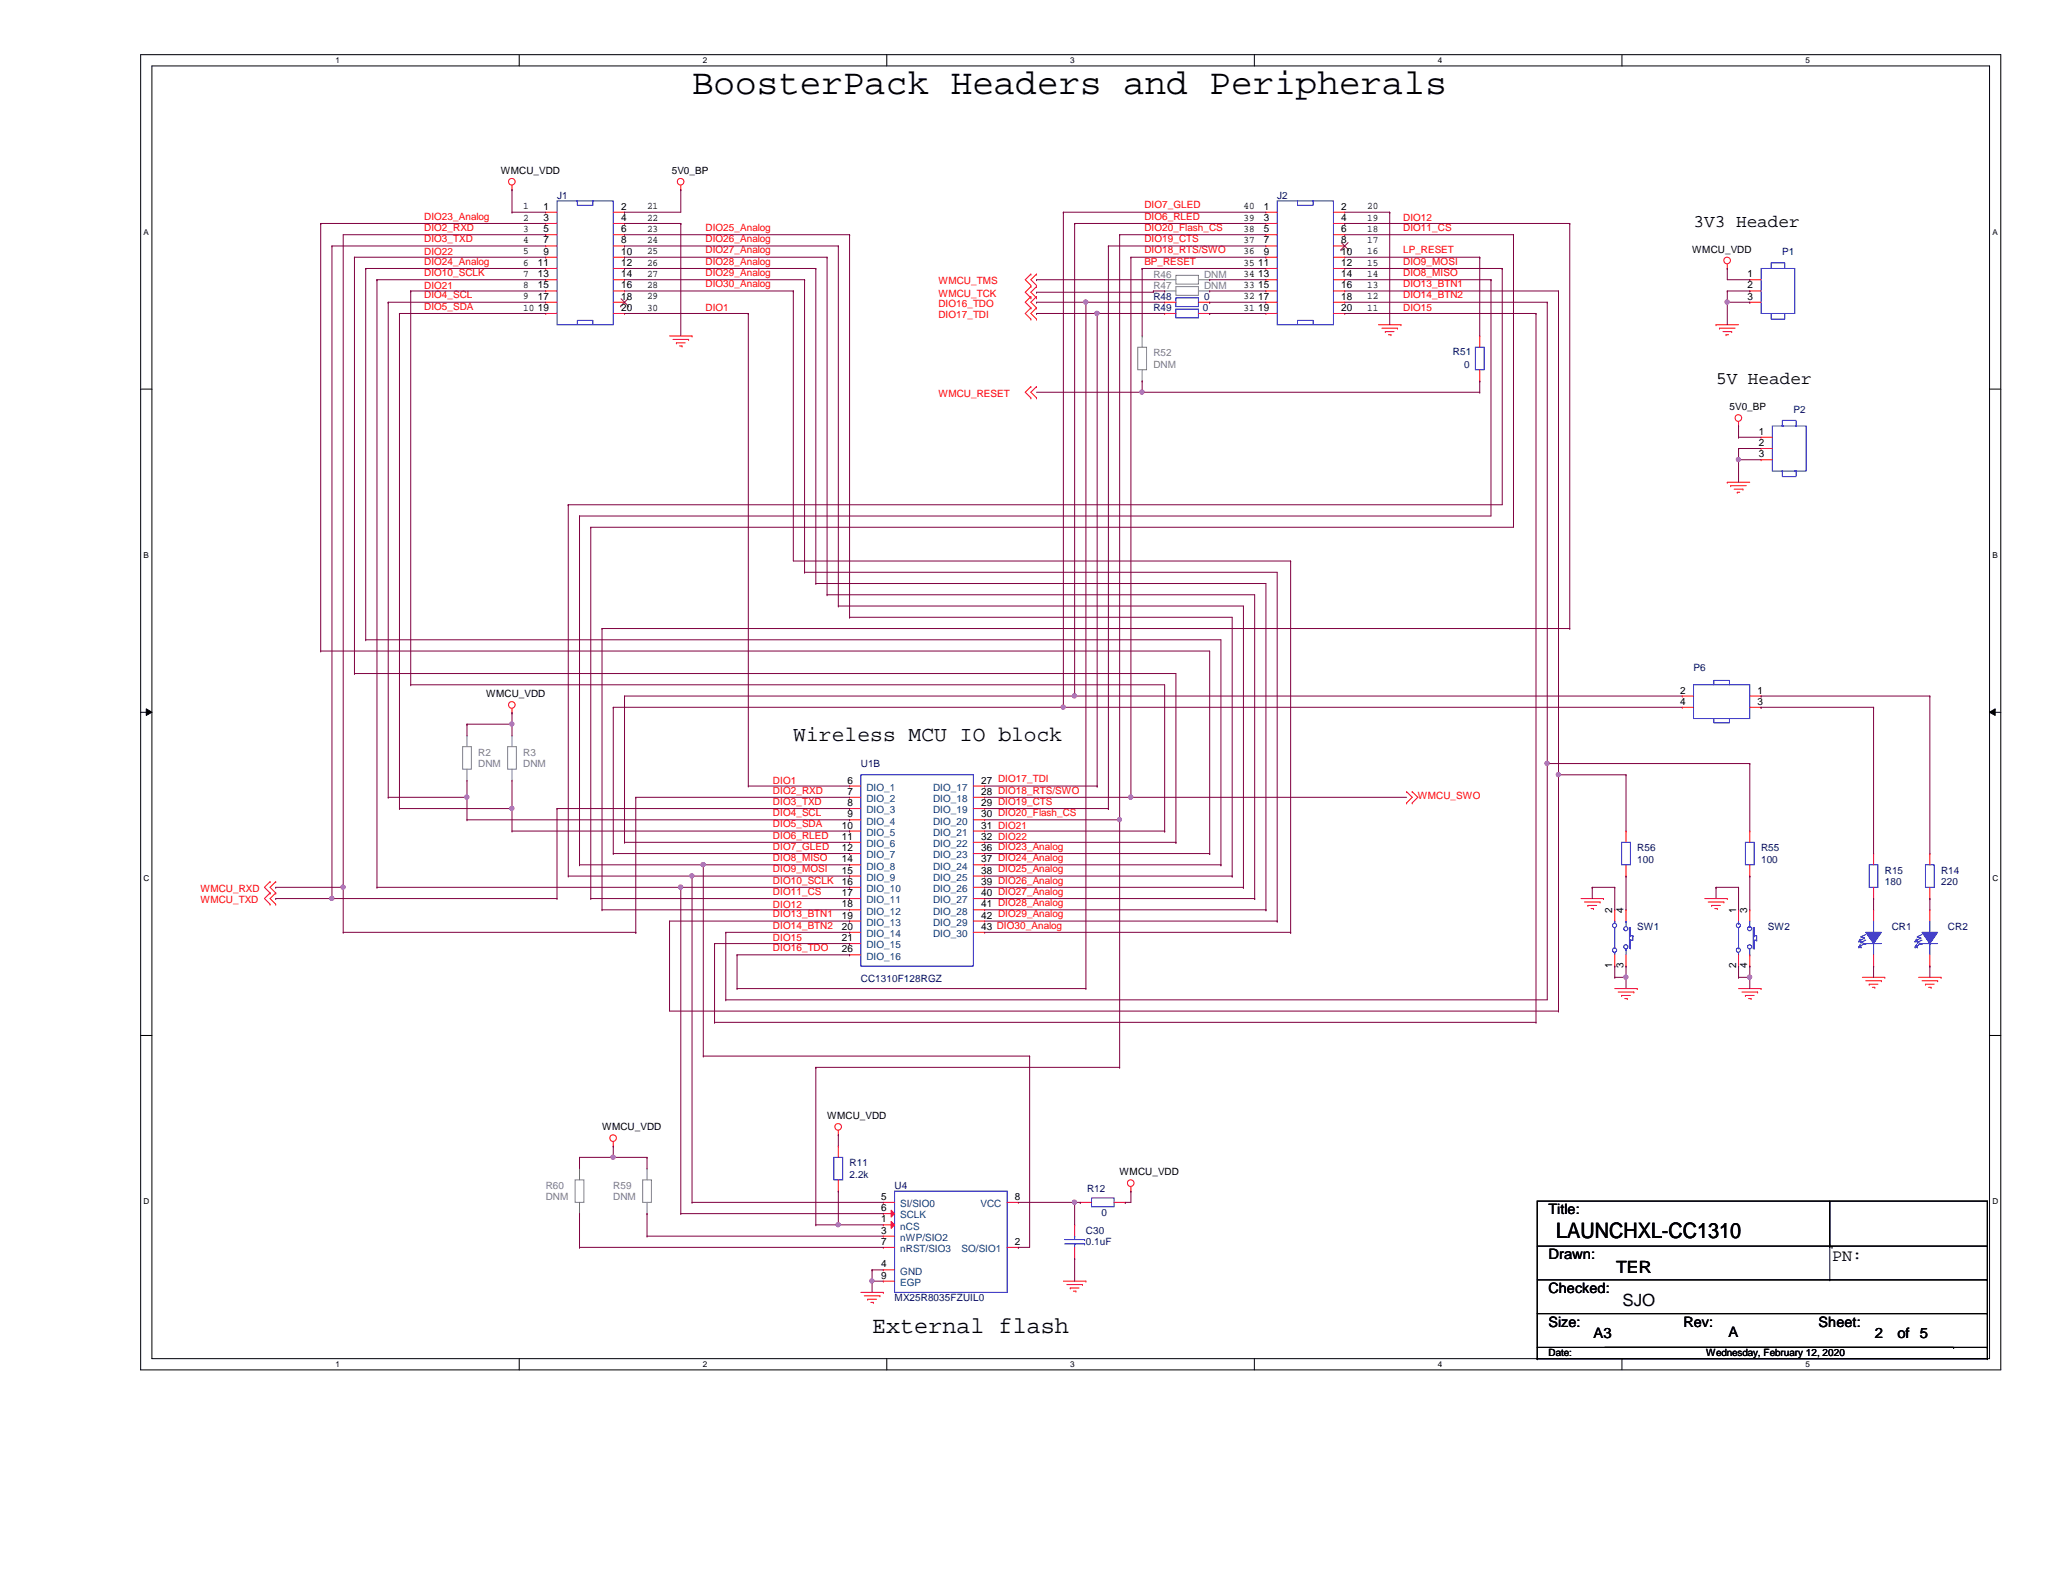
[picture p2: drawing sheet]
<svg xmlns="http://www.w3.org/2000/svg" width="279mm" height="216mm" viewBox="0 0 279 216" stroke-linecap="round" stroke-linejoin="round" font-family="sans-serif">
<path d="M19.1 7.4h251.9v178.1h-251.9zM20.6 8.9h248.9v175.1h-248.9z" fill="none" stroke="#000" stroke-width=".14"/>
<g fill="#fff">
<path d="M45.4 7.6h.6v1.2h-.6z"/>
<path d="M45.4 184.2h.6v1.2h-.6z"/>
</g>
<path d="M70.3 7.4v1.5M70.3 184v1.5" fill="none" stroke="#000" stroke-width=".14"/>
<g fill="#fff">
<path d="M95.2 7.6h.6v1.2h-.6z"/>
<path d="M95.2 184.2h.6v1.2h-.6z"/>
</g>
<path d="M120.1 7.4v1.5M120.1 184v1.5" fill="none" stroke="#000" stroke-width=".14"/>
<g fill="#fff">
<path d="M144.9 7.6h.6v1.2h-.6z"/>
<path d="M144.9 184.2h.6v1.2h-.6z"/>
</g>
<path d="M169.9 7.4v1.5M169.9 184v1.5" fill="none" stroke="#000" stroke-width=".14"/>
<g fill="#fff">
<path d="M194.7 7.6h.6v1.2h-.6z"/>
<path d="M194.7 184.2h.6v1.2h-.6z"/>
</g>
<path d="M219.7 7.4v1.5M219.7 184v1.5" fill="none" stroke="#000" stroke-width=".14"/>
<g fill="#fff">
<path d="M244.5 7.6h.6v1.2h-.6z"/>
<path d="M244.5 184.2h.6v1.2h-.6z"/>
<path d="M19.4 30.8h.8v1.2h-.8z"/>
<path d="M269.8 30.8h.8v1.2h-.8z"/>
<path d="M19.4 74.6h.8v1.2h-.8z"/>
<path d="M269.8 74.6h.8v1.2h-.8z"/>
</g>
<path d="M19.1 52.7h1.5M269.5 52.7h1.5" fill="none" stroke="#000" stroke-width=".14"/>
<g fill="#fff">
<path d="M19.4 118.4h.8v1.1h-.8z"/>
<path d="M269.8 118.4h.8v1.1h-.8z"/>
</g>
<path d="M19.1 96.5h1.5M19.8 96l.8 .5-.8 .4zM269.5 96.5l.7-.5v.9zM269.5 96.5h1.5" fill="none" stroke="#000" stroke-width=".14"/>
<path d="M19.8 96l.8 .5-.8 .4zM269.5 96.5l.7-.5v.9z" fill="#000"/>
<g fill="#fff">
<path d="M19.4 162.1h.8v1.2h-.8z"/>
<path d="M269.8 162.1h.8v1.2h-.8z"/>
</g>
<g fill="none" stroke="#000" stroke-width=".14">
<path d="M19.1 140.2h1.5M269.5 140.2h1.5M208.2 162.7h61v19.8h-61zM208.2 168.8h61M208.2 173.4h61M208.2 177.9h61M247.8 173.4h.1M247.8 168.8h.1M247.8 162.7v10.7M248.1 169h.1M248.1 168.8v.2M269.2 168.8h.1"/>
<path d="M269.2 173.4h.1M269.2 177.9h.1M208.2 184h.1M208.2 182.5v1.5M208.2 184h61M217.3 182.5h47.3M264.6 182.5h.1M269.2 184h.1M269.2 182.5h.1M269.2 182.5v1.5"/>
</g>
<g fill="none" stroke="#f00" stroke-width=".14">
<path d="M69.3 25.7h.1M69.3 25.1v.6M73.9 28.7h.1M73.9 30.3h.1M73.9 31.8h.1M73.9 33.3h.1M73.9 34.8h.1M73.9 36.4h.1M73.9 37.9h.1M73.9 39.4h.1M73.9 28.7h1.5M73.9 30.3h1.5"/>
<path d="M73.9 31.8h1.5M73.9 33.3h1.5M73.9 34.8h1.5M73.9 36.4h1.5M73.9 37.9h1.5M73.9 39.4h1.5M83.1 28.7h1.5M83.1 30.3h1.5M83.1 31.8h1.5M83.1 33.3h1.5M83.1 34.8h1.5M83.1 36.4h1.5"/>
<path d="M83.1 37.9h1.5M83.1 39.4h1.5M84.6 28.7h.1M84.6 30.3h.1M84.6 31.8h.1M84.6 33.3h.1M84.6 34.8h.1M84.6 36.4h.1M84.6 37.9h.1M84.6 39.4h.1M92.2 25.7h.1M92.2 25.1v.6"/>
<path d="M139.6 38.8h.1M139.6 37.1h.1M139.6 38.6h.1M139.6 38.8l-.7 .8 .7 .7M139.6 37.1l-.7 .8 .7 .7M140.4 38.8h.1M140.4 37.1h.1M140.4 38.6h.1M140.4 38.8l-.8 .8 .8 .7M140.4 37.1l-.8 .8 .8 .7M233.9 36.4h.1M233.9 35.8v.6"/>
<path d="M237 37.9h.1M237 39.4h.1M237 37.9h1.5M237 39.4h1.5M73.9 40.9h.1M73.9 42.5h.1M73.9 40.9h1.5M73.9 42.5h1.5M83.1 40.9h1.5M83.1 42.5h1.5M84.6 40.9h.1M84.6 42.5h.1"/>
<path d="M90.7 45.5h3M91.1 46h2.2M91.6 46.4h.1M91.6 46.4h1.2M92 46.9h.4M92.4 46.9h.1M93.3 46h.1M93.7 45.5h.1M139.6 52.4h.1M139.6 53.9h.1M139.6 41.7h.1M139.6 43.2h.1"/>
<path d="M139.6 40.2h.1M139.6 40.3h.1M139.6 52.4l-.7 .7 .7 .8M139.6 41.7l-.7 .8 .7 .7M139.6 40.2l-.7 .7 .7 .8M140.4 52.4h.1M140.4 53.9h.1M140.4 41.7h.1M140.4 43.2h.1M140.4 40.2h.1M140.4 40.3h.1M140.4 52.4l-.8 .7 .8 .8"/>
<path d="M140.4 41.7l-.8 .8 .8 .7M140.4 40.2l-.8 .7 .8 .8M186.7 44h3M187.2 44.4h2.1M187.6 44.9h.1M187.6 44.9h1.2M188 45.3h.4M188.4 45.3h.1M189.3 44.4h.1M189.7 44h.1M232.4 44h.1M232.4 44h3.1"/>
<path d="M232.9 44.4h.1M232.9 44.4h2.1M233.3 44.9h1.2M233.8 45.3h.1M233.8 45.3h.3M234.5 44.9h.1M235.5 57.7h.1M235.5 57.1v.6M237 40.9h.1M237 40.9h1.5M233.9 65.3h.1M233.9 65.3h3.1"/>
<path d="M234.4 65.8h.1M234.4 65.8h2.1M234.9 66.3h1.2M235.3 66.7h.1M235.3 66.7h.3M236.1 66.3h.1M69.3 96.6h.1M69.3 96v.6M36.6 119.4h.1M36.6 119.4l-.8 .8 .8 .7M37.3 119.4h.1M37.3 119.4l-.7 .8 .7 .7"/>
<path d="M190.5 108.8h.1M190.5 107.2h.1M190.5 107.2l.8 .8-.8 .8M191.3 108.8h.1M191.3 107.2h.1M191.3 107.2l.7 .8-.7 .8M36.6 120.9h.1M36.6 122.5h.1M36.6 120.9l-.8 .8 .8 .8M37.3 120.9h.1M37.3 122.5h.1M37.3 120.9l-.7 .8 .7 .8"/>
<path d="M214.1 121.7h3.1M214.6 122.2h2.1M215.1 122.6h.1M215.1 122.6h1.1M215.5 123.1h.3M215.8 123.1h.1M216.7 122.2h.1M217.2 121.7h.1M218.7 133.9h3M219.2 134.4h2.1M219.6 134.8h.1M219.6 134.8h1.2"/>
<path d="M220 135.3h.4M220.4 135.3h.1M221.3 134.4h.1M221.7 133.9h.1M230.9 121.7h3M231.4 122.2h2.1M231.8 122.6h.1M231.8 122.6h1.2M232.2 123.1h.4M232.6 123.1h.1M233.5 122.2h.1M233.9 121.7h.1"/>
<path d="M235.5 133.9h3M235.9 134.4h2.1M236.4 134.8h.1M236.4 134.8h1.2M236.8 135.3h.4M237.2 135.3h.1M238 134.4h.1M238.5 133.9h.1M252.2 132.4h3.1M252.7 132.8h2.1M253.2 133.3h.1M253.2 133.3h1.1"/>
<path d="M253.6 133.7h.3M253.9 133.7h.1M254.8 132.8h.1M255.3 132.4h.1M259.8 132.4h3.1M260.3 132.8h2.1M260.8 133.3h.1M260.8 133.3h1.2M261.2 133.7h.3M261.5 133.7h.1M262.4 132.8h.1M262.9 132.4h.1"/>
<path d="M83.1 155.2h.1M83.1 154.6v.6M113.5 153.7h.1M113.5 153.1v.6M116.6 175h3M117.1 175.5h2.1M117.5 176h.1M117.5 176h1.2M117.9 176.4h.4M118.3 176.4h.1M119.2 175.5h.1M119.6 175h.1"/>
<path d="M144 173.5h3.1M144.5 174h2.1M144.9 174.5h.1M144.9 174.5h1.2M145.4 174.9h.3M145.7 174.9h.1M146.6 174h.1M147.1 173.5h.1M153.2 161.3h.1M153.2 160.7v.6"/>
<circle cx="69.3" cy="24.6" r=".45"/>
<circle cx="92.2" cy="24.6" r=".45"/>
<circle cx="233.9" cy="35.3" r=".45"/>
<circle cx="235.4" cy="56.6" r=".45"/>
<circle cx="69.3" cy="95.5" r=".45"/>
<circle cx="83" cy="154.2" r=".45"/>
<circle cx="113.5" cy="152.6" r=".45"/>
<circle cx="153.1" cy="160.2" r=".45"/>
</g>
<path d="M77.9 159.8h1.2v3.1h-1.2zM78.5 158.3h.1M78.5 158.3v1.5M87 159.8h1.2v3.1h-1.2zM87.6 158.3h.1M87.6 158.3v1.5M78.5 164.4h.1M78.5 162.9v1.5M87.6 164.4h.1M87.6 162.9v1.5" fill="none" stroke="#808080" stroke-width=".14"/>
<path d="M75.4 27.2h7.7v16.8h-7.7zM78.2 27.2v.6h2.1v-.6M238.5 36.4h4.6v6.1h-4.6zM240 36.4h-.1v-.8h1.8v.8M78.2 44v-.6h2.1v.6M239.9 42.5v.7h1.8v-.7h-.1M252.7 127.8h.1M252.7 127.8h2.1" fill="none" stroke="#00f" stroke-width=".14"/>
<path d="M84.1 41.4h.1M84.1 40.5l1 .9M85 40.5l-.9 .9M85.1 41.4h.1" fill="none" stroke="#804000" stroke-width=".14"/>
<path d="M252.7 126.3h2.1l-1.1 1.5z" fill-rule="evenodd" fill="#00f"/>
<g fill="none" stroke="#00f" stroke-width=".14">
<path d="M173 27.2h7.6v16.8h-7.6zM175.7 27.2v.6h2.1v-.6M159.3 40.3h3v1.2h-3zM175.7 44v-.6h2.1v.6M240 57.7h4.6v6.1h-4.6zM241.6 57.7h-.2v-.8h1.8v.8M241.4 63.8v.8h1.8v-.8h-.1M116.6 104.9h15.2v26h-15.2zM253.2 117.1h1.1v3.1h-1.1zM260.8 117.1h1.2v3.1h-1.2zM218.7 125.7h.1M218.7 129h.1"/>
<path d="M218.7 124.8h.1M218.7 124.8v.3M218.7 125.7v2.7M218.7 129v.3M220.2 124.8h.1M220.2 128.6h.1M220.2 124.8v.7M220.2 128.6v.7M220.7 125.7h.1M220.7 125.7v2.7h.1M220.8 125.7h.1M220.8 127.3h.1"/>
<path d="M220.8 126.7h.1M220.8 128.4h.1M220.8 126.7h.3M220.8 125.7v1M220.8 127.3v1.1M221.1 126.7h.1M221.1 126.7v.6h-.3M235.5 128.4h.1M235.5 125.1h.1M235.5 129.3h.1M235.5 124.8v.3M235.5 125.7v2.7"/>
<path d="M235.5 129v.3M237 129.3h.1M237 125.5h.1M237 124.8v.7M237 128.6v.7M237.4 128.4h.1M237.4 128.4h.2M237.6 128.4h.1M237.6 126.7h.1M237.6 127.3h.1M237.6 125.7h.1M237.6 125.7v1"/>
<path d="M237.6 127.3v1.1M237.6 126.7h.3v.6M237.6 127.3h.3M237.6 125.7h-.2v2.7M237.9 127.3h.1M251.8 127.5h.1M251.8 128.3h.1M251.8 127.5h.3M251.8 128.3h.3M251.9 127.2h.1M251.9 128h.1M251.9 127.2l-.1 .3"/>
<path d="M251.9 128l-.1 .3M252.1 126.9h.1M252.1 127.5h.1M252.1 128.3h.1M252.1 127.6h.1M252.1 126.9l.4 .1M252.1 127.6l.4 .2M252.5 127h.1M252.5 127.8h.1M252.5 127l-.7 .5M252.5 127.8l-.7 .5M252.7 126.3h2.1l-1.1 1.5z"/>
<path d="M252.7 126.6l-.6 .3M252.7 127.3l-.6 .3M253.7 127.8h.1M253.7 126.3h.1M253.7 124.8v1.5M253.7 127.8v1.5M260.3 127.8h.1M260.3 127.8h2.1M112.9 156.8h1.2v3h-1.2zM147.8 162.3h3.1v1.1h-3.1z"/>
<circle cx="218.7" cy="125.3" r=".29"/>
<circle cx="218.7" cy="128.7" r=".29"/>
<circle cx="220.2" cy="125.8" r=".29"/>
<circle cx="220.2" cy="128.2" r=".29"/>
<circle cx="235.4" cy="125.3" r=".29"/>
<circle cx="235.4" cy="128.7" r=".29"/>
<circle cx="237" cy="125.8" r=".29"/>
<circle cx="237" cy="128.2" r=".29"/>
</g>
<g fill="none" stroke="#f00" stroke-width=".14">
<path d="M171.5 28.7h.1M171.5 30.3h.1M171.5 31.8h.1M171.5 33.3h.1M171.5 34.8h.1M171.5 36.4h.1M171.5 37.9h.1M171.5 39.4h.1M171.5 28.7h1.5M171.5 30.3h1.5M171.5 31.8h1.5M171.5 33.3h1.5"/>
<path d="M171.5 34.8h1.5M171.5 36.4h1.5M171.5 37.9h1.5M171.5 39.4h1.5M180.6 28.7h1.5M180.6 30.3h1.5M180.6 31.8h1.5M180.6 33.3h1.5M180.6 34.8h1.5M180.6 36.4h1.5M180.6 37.9h1.5M180.6 39.4h1.5"/>
<path d="M182.1 28.7h.1M182.1 30.3h.1M182.1 31.8h.1M182.1 33.3h.1M182.1 34.8h.1M182.1 36.4h.1M182.1 37.9h.1M182.1 39.4h.1M157.7 40.9h.1M157.7 40.9h1.6M162.3 40.9h1.5M163.8 40.9h.1"/>
<path d="M171.5 40.9h.1M171.5 42.5h.1M171.5 40.9h1.5M171.5 42.5h1.5M180.6 40.9h1.5M180.6 42.5h1.5M182.1 40.9h.1M182.1 42.5h.1M238.5 59.2h.1M238.5 59.2h1.5M238.5 60.7h.1M238.5 62.3h.1"/>
<path d="M238.5 60.7h1.5M238.5 62.3h1.5M115.1 106.5h.1M115.1 108h.1M115.1 109.5h.1M115.1 111h.1M115.1 112.6h.1M115.1 114.1h.1M115.1 115.6h.1M115.1 117.1h.1M115.1 118.7h.1M115.1 106.5h1.5"/>
<path d="M115.1 108h1.5M115.1 109.5h1.5M115.1 111h1.5M115.1 112.6h1.5M115.1 114.1h1.5M115.1 115.6h1.5M115.1 117.1h1.5M115.1 118.7h1.5M131.8 106.5h1.6M131.8 108h1.6M131.8 109.5h1.6M131.8 111h1.6"/>
<path d="M131.8 112.6h1.6M131.8 114.1h1.6M131.8 115.6h1.6M131.8 117.1h1.6M131.8 118.7h1.6M133.4 106.5h.1M133.4 108h.1M133.4 109.5h.1M133.4 111h.1M133.4 112.6h.1M133.4 114.1h.1M133.4 115.6h.1"/>
<path d="M133.4 117.1h.1M133.4 118.7h.1M253.7 115.6h.1M253.7 115.6v1.5M261.4 115.6h.1M261.4 115.6v1.5M115.1 120.2h.1M115.1 121.7h.1M115.1 123.2h.1M115.1 124.8h.1M115.1 126.3h.1M115.1 127.8h.1"/>
<path d="M115.1 129.3h.1M115.1 120.2h1.5M115.1 121.7h1.5M115.1 123.2h1.5M115.1 124.8h1.5M115.1 126.3h1.5M115.1 127.8h1.5M115.1 129.3h1.5M131.8 120.2h1.6M131.8 121.7h1.6M131.8 123.2h1.6M131.8 124.8h1.6"/>
<path d="M131.8 126.3h1.6M133.4 120.2h.1M133.4 121.7h.1M133.4 123.2h.1M133.4 124.8h.1M133.4 126.3h.1M218.7 130.9h.1M218.7 123.2h.1M218.7 123.2v1.6M218.7 129.3v1.6M220.2 130.9h.1M220.2 123.2h.1"/>
<path d="M220.2 123.2v1.6M220.2 129.3v1.6M235.5 123.2h.1M235.5 130.9h.1M235.5 123.2v1.6M235.5 129.3v1.6M237 123.2h.1M237 130.9h.1M237 123.2v1.6M237 129.3v1.6M253.7 123.2h.1M253.7 130.9h.1"/>
<path d="M253.7 121.7h.1M253.7 120.2v1.5M253.7 123.2v1.6M253.7 129.3v1.6M261.4 121.7h.1M261.4 120.2v1.5M113.5 155.2h.1M113.5 155.2v1.6M113.5 159.8v1.5M113.5 161.3h.1M146.3 162.9h.1M146.3 162.9h1.5"/>
<path d="M150.9 162.9h1.5M152.4 162.9h.1"/>
</g>
<path d="M181.6 33.8h.1M181.7 32.9l.9 .9M182.6 32.9l-1 .9M182.6 33.8h.1" fill="none" stroke="#804000" stroke-width=".14"/>
<g fill="none" stroke="#808080" stroke-width=".14">
<path d="M157.7 39.4h.1M157.7 39.4h1.6M159.3 38.8h3v1.2h-3zM162.3 39.4h1.5M163.8 39.4h.1M63.2 99.6h.1M63.2 99.6v1.5M69.3 99.6h.1M69.3 99.6v1.5M62.7 101.1h1.1v3.1h-1.1zM63.2 105.7h.1M63.2 104.2v1.5"/>
<path d="M68.7 101.1h1.2v3.1h-1.2zM69.3 105.7h.1M69.3 104.2v1.5"/>
</g>
<path d="M260.3 126.3h2.1l-1 1.5z" fill-rule="evenodd" fill="#00f"/>
<g fill="none" stroke="#00f" stroke-width=".14">
<path d="M159.3 41.9h3v1.2h-3zM229.4 92.8h7.6v4.5h-7.6zM232.1 92.8v-.6h2.1v.6M232.1 97.3v.6h2.1v-.6M259.4 127.5h.1M259.4 128.3h.1M259.4 127.5h.3M259.4 128.3h.3M259.5 127.2h.1M259.5 128h.1M259.5 127.2l-.1 .3M259.5 128l-.1 .3"/>
<path d="M259.7 126.9h.1M259.7 127.5h.1M259.7 128.3h.1M259.7 127.6h.1M259.7 126.9l.4 .1M259.7 127.6l.4 .2M260.1 127h.1M260.1 127.8h.1M260.1 127l-.7 .5M260.1 127.8l-.7 .5M260.3 126.3h2.1l-1 1.5zM260.3 126.6l-.6 .3"/>
<path d="M260.3 127.3l-.6 .3M261.4 127.8h.1M261.4 126.3h.1M261.4 124.8v1.5M261.4 127.8v1.5M121.2 161.3h15.2v13.7h-15.2z"/>
</g>
<g fill="none" stroke="#f00" stroke-width=".14">
<path d="M157.7 42.5h.1M157.7 42.5h1.6M162.3 42.5h1.5M163.8 42.5h.1M227.8 94.3h.1M227.8 95.8h.1M227.8 94.3h1.6M227.8 95.8h1.6M237 94.3h1.5M237 95.8h1.5M238.5 94.3h.1M238.5 95.8h.1"/>
<path d="M261.4 123.2h.1M261.4 130.9h.1M261.4 123.2v1.6M261.4 129.3v1.6"/>
</g>
<path d="M154.1 47h1.2v3.1h-1.2zM154.7 45.5h.1M154.7 51.6h.1M154.7 45.5v1.5M154.7 50.1v1.5" fill="none" stroke="#808080" stroke-width=".14"/>
<path d="M120.7 165.4l.5 .5-.5 .5z" fill="#f00"/>
<path d="M119.6 165.9h.1M119.6 167.4h.1M119.6 172h.1M119.6 162.9h.1M119.6 165.9h1.6M119.6 167.4h1.6M119.6 172h1.6M119.6 162.9h1.6M120.7 165.4l.5 .5-.5 .5zM136.4 169h1.5M137.9 169h.1" fill="none" stroke="#f00" stroke-width=".14"/>
<path d="M120.7 163.9l.5 .5-.5 .4z" fill="#f00"/>
<g fill="none" stroke="#f00" stroke-width=".14">
<path d="M200.4 45.5h.1M200.4 51.6h.1M200.4 45.5v1.5M200.4 50.1v1.5M220.2 118.7h.1M220.2 112.6h.1M220.2 112.6v1.5M220.2 117.1v1.6M237 118.7h.1M237 112.6h.1M237 112.6v1.5M237 117.1v1.6"/>
<path d="M119.6 164.4h.1M119.6 169h.1M119.6 173.5h.1M119.6 164.4h1.6M119.6 169h1.6M119.6 173.5h1.6M120.7 163.9l.5 .5-.5 .4zM136.4 162.9h1.5M137.9 162.9h.1M145.5 165.9h.1M145.5 170.5h.1M145.5 165.9v1.5"/>
<path d="M145.5 169v1.5"/>
</g>
<path d="M157.7 37.9h.1M157.7 37.9h1.6M159.3 37.3h3v1.2h-3zM162.3 37.9h1.5M163.8 37.9h.1" fill="none" stroke="#808080" stroke-width=".14"/>
<path d="M199.8 47h1.2v3.1h-1.2zM219.6 114.1h1.2v3h-1.2zM236.4 114.1h1.2v3h-1.2zM144.2 168.5h2.7M144.2 167.9h2.7M145.5 168.5h.1M145.5 167.4h.1M145.5 167.4v.5M145.5 168.5v.5M146.9 168.5h.1M146.9 167.9h.1" fill="none" stroke="#00f" stroke-width=".14"/>
<path d="M233.9 39.4h.1M233.9 39.4h3.1M233.9 39.4v4.6M237 39.4h.1M233.9 40.9h.1M233.9 40.9h3.1M237 40.9h.1" fill="none" stroke="#800040" stroke-width=".14"/>
<circle cx="233.9" cy="40.9" r=".29" fill="#f0f"/>
<circle cx="233.9" cy="40.9" r=".29" fill="none" stroke="#f0f" stroke-width=".14"/>
<path d="M147.1 40.9h.1M147.1 40.9h10.6M148.6 42.5h.1M148.6 42.5h9.1M235.5 60.7h.1M235.5 62.3h.1M235.5 60.7h3M235.5 60.7v4.6M235.5 62.3h3M145.5 170.5h.1M145.5 170.5v3" fill="none" stroke="#800040" stroke-width=".14"/>
<circle cx="235.4" cy="62.2" r=".29" fill="#f0f"/>
<circle cx="235.4" cy="62.2" r=".29" fill="none" stroke="#f0f" stroke-width=".14"/>
<g fill="none" stroke="#800040" stroke-width=".14">
<path d="M51.1 37.9h.1M51.1 37.9h22.8M69.3 25.7h.1M69.3 28.7h.1M69.3 25.7v3M69.3 28.7h4.6M84.6 30.3h7.6M84.6 37.9h24.4M84.6 39.4h22.8M92.2 25.7h.1M92.2 30.3h.1M92.2 25.7v3"/>
<path d="M107.4 39.4h.1M109 37.9h.1M153.2 34.8h.1M153.2 34.8h18.3M182.1 28.7h6.1M182.1 37.9h19.8M182.1 31.8h22.9M182.1 36.4h21.4M188.2 28.7h.1M201.9 37.9h.1M203.5 36.4h.1M205 31.8h.1"/>
<path d="M52.6 40.9h.1M52.6 40.9h21.3M54.1 42.5h.1M54.1 42.5h19.8M78.5 69.9h.1M78.5 69.9h123.4M80 71.4h.1M80 71.4h125M90.7 136.9h120.4M96.8 127.8h18.3M98.3 126.3h16.8M115.1 126.3h.1"/>
<path d="M115.1 127.8h.1M211.1 136.9h.1M113.5 161.3h.1M113.5 165.9h.1M113.5 161.3v4.6M113.5 165.9h6.1"/>
</g>
<circle cx="113.5" cy="165.9" r=".29" fill="#f0f"/>
<circle cx="113.5" cy="165.9" r=".29" fill="none" stroke="#f0f" stroke-width=".14"/>
<path d="M113.5 153.7h.1M113.5 153.7v1.5M92.2 164.4h.1M92.2 164.4h27.4M93.7 162.9h.1M93.7 162.9h25.9M110.5 165.9h.1M110.5 165.9h3M118.1 172h.1M118.1 172h1.5M118.1 172v1.5" fill="none" stroke="#800040" stroke-width=".14"/>
<circle cx="118.1" cy="173.5" r=".29" fill="#f0f"/>
<circle cx="118.1" cy="173.5" r=".29" fill="none" stroke="#f0f" stroke-width=".14"/>
<path d="M118.1 173.5h.1M118.1 173.5h1.5M118.1 173.5v1.5M137.9 169h.1M137.9 169h1.5M137.9 162.9h7.6M145.5 162.9h.1M145.5 162.9v3" fill="none" stroke="#800040" stroke-width=".14"/>
<circle cx="145.5" cy="162.8" r=".29" fill="#f0f"/>
<circle cx="145.5" cy="162.8" r=".29" fill="none" stroke="#f0f" stroke-width=".14"/>
<g fill="none" stroke="#800040" stroke-width=".14">
<path d="M51.1 37.9h.1M51.1 37.9v82.3M201.9 37.9h.1M201.9 37.9v32M203.5 36.4h.1M203.5 36.4v32M205 31.8h.1M205 31.8v39.6M233.9 36.4h.1M233.9 36.4v1.5h3.1M237 37.9h.1M235.5 59.2h.1"/>
<path d="M235.5 57.7h.1M235.5 59.2h3M235.5 57.7v1.5M37.3 120.2h.1M37.3 121.7h.1M37.3 120.2h9.2M37.3 121.7h7.7M51.1 120.2h.1M51.1 120.2h41.1"/>
</g>
<circle cx="92.2" cy="120.2" r=".29" fill="#f0f"/>
<circle cx="92.2" cy="120.2" r=".29" fill="none" stroke="#f0f" stroke-width=".14"/>
<path d="M77 118.7h.1M77 118.7h16.7" fill="none" stroke="#800040" stroke-width=".14"/>
<circle cx="93.7" cy="118.6" r=".29" fill="#f0f"/>
<circle cx="93.7" cy="118.6" r=".29" fill="none" stroke="#f0f" stroke-width=".14"/>
<g fill="none" stroke="#800040" stroke-width=".14">
<path d="M77 68.4h.1M77 68.4v50.3M77 68.4h126.5M78.5 69.9h.1M78.5 69.9v47.2M80 71.4v50.3M253.7 95.8h.1M253.7 95.8v19.8M261.4 94.3h.1M261.4 94.3v21.3M78.5 117.1h.1M78.5 117.1h16.8"/>
<path d="M93.7 118.7h.1M93.7 118.7v44.2M80 121.7h.1M92.2 120.2h.1M92.2 120.2v44.2M235.5 130.9h.1M235.5 130.9v1.5M237 132.4h.1M237 130.9h.1M237 130.9v3M253.7 121.7h.1M253.7 130.9h.1"/>
<path d="M253.7 121.7v1.5M253.7 130.9v1.5M261.4 121.7h.1M261.4 130.9h.1M261.4 121.7v1.5M261.4 130.9v1.5"/>
</g>
<circle cx="237" cy="132.3" r=".29" fill="#f0f"/>
<circle cx="237" cy="132.3" r=".29" fill="none" stroke="#f0f" stroke-width=".14"/>
<g fill="none" stroke="#800040" stroke-width=".14">
<path d="M84.6 28.7h.1M84.6 28.7h7.6M147.1 40.9v93M148.6 42.5v64M83.1 95.8v19.8M84.6 94.3h.1M84.6 94.3h143.2M84.6 94.3v19.8M145.5 94.3h.1M238.5 95.8h.1M238.5 94.3h.1M238.5 94.3h22.9"/>
<path d="M238.5 95.8h15.2M83.1 115.6h.1M84.6 114.1h.1M148.6 106.5h.1M220.2 104.9h.1M220.2 104.9v7.7M237 103.4h.1M237 103.4v9.2M147.1 133.9h.1M220.2 132.4h.1M220.2 132.4v1.5M235.5 132.4h.1"/>
<path d="M235.5 132.4h1.5"/>
</g>
<circle cx="145.5" cy="94.2" r=".29" fill="#f0f"/>
<circle cx="145.5" cy="94.2" r=".29" fill="none" stroke="#f0f" stroke-width=".14"/>
<g fill="none" stroke="#800040" stroke-width=".14">
<path d="M140.4 37.9h.1M140.4 39.6h.1M140.4 37.9h17.3M140.4 39.6h15.8M153.2 34.8v73.2M52.6 40.9h.1M52.6 40.9v67.1M54.1 42.5h.1M54.1 42.5v67M52.6 108h.1M52.6 108h10.6M54.1 109.5h.1"/>
<path d="M54.1 109.5h15.2M95.3 117.1h.1M95.3 117.1v25.9M153.2 108h.1"/>
</g>
<circle cx="95.2" cy="117.1" r=".29" fill="#f0f"/>
<circle cx="95.2" cy="117.1" r=".29" fill="none" stroke="#f0f" stroke-width=".14"/>
<g fill="none" stroke="#800040" stroke-width=".14">
<path d="M150.1 33.3v76.2M151.6 31.8v79.2M182.1 34.8h18.3M200.4 34.8h.1M157.7 92.8v19.8M159.3 91.2v22.9M150.1 109.5h.1M151.6 111h.1M157.7 112.6h.1M159.3 114.1h.1M95.3 143h.1M95.3 143h44.1"/>
<path d="M110.5 144.6h.1M110.5 144.6h41.1M110.5 144.6v21.3M139.4 143h.1M139.4 143v26"/>
</g>
<circle cx="151.6" cy="111" r=".29" fill="#f0f"/>
<circle cx="151.6" cy="111" r=".29" fill="none" stroke="#f0f" stroke-width=".14"/>
<path d="M140.4 40.9h.1M140.4 40.9h6.7M133.4 126.3h41.4M174.8 126.3h.1" fill="none" stroke="#800040" stroke-width=".14"/>
<circle cx="147" cy="40.9" r=".29" fill="#f0f"/>
<circle cx="147" cy="40.9" r=".29" fill="none" stroke="#f0f" stroke-width=".14"/>
<path d="M140.4 42.5h.1M140.4 42.5h8.2" fill="none" stroke="#800040" stroke-width=".14"/>
<circle cx="148.6" cy="42.4" r=".29" fill="#f0f"/>
<circle cx="148.6" cy="42.4" r=".29" fill="none" stroke="#f0f" stroke-width=".14"/>
<path d="M140.4 53.1h14.3M154.7 53.1h.1" fill="none" stroke="#800040" stroke-width=".14"/>
<circle cx="154.7" cy="53.1" r=".29" fill="#f0f"/>
<circle cx="154.7" cy="53.1" r=".29" fill="none" stroke="#f0f" stroke-width=".14"/>
<g fill="none" stroke="#800040" stroke-width=".14">
<path d="M92.2 30.3h.1M92.2 30.3v15.2M163.8 39.4h.1M163.8 39.4h7.7M188.2 28.7h.1M188.2 28.7v15.3M200.4 34.8h.1M200.4 34.8v10.7M163.8 40.9h.1M163.8 42.5h.1M163.8 40.9h7.7M163.8 42.5h7.7"/>
<path d="M218.7 130.9h.1M218.7 132.4h.1M218.7 130.9v1.5M220.2 130.9h.1M220.2 130.9v1.5h-1.5"/>
</g>
<circle cx="220.2" cy="132.3" r=".29" fill="#f0f"/>
<circle cx="220.2" cy="132.3" r=".29" fill="none" stroke="#f0f" stroke-width=".14"/>
<g fill="none" stroke="#800040" stroke-width=".14">
<path d="M43.4 30.3h.1M43.4 30.3v57.9M43.4 30.3h30.5M49.5 36.4h.1M49.5 36.4v50.3M49.5 36.4h24.4M107.4 39.4h.1M107.4 39.4v36.6h67.4M109 37.9h.1M109 37.9v39.6M144 28.7h.1M144 28.7h27.5"/>
<path d="M144 28.7v67.1M150.1 33.3h.1M150.1 33.3h21.4M151.6 31.8h.1M151.6 31.8h19.9M109 77.5h.1M109 77.5h64v47.3M110.5 79h.1M110.5 79h61M174.8 76h.1M43.4 88.2h.1M43.4 88.2h120.4v27.4"/>
<path d="M55.6 92.8h.1M55.6 92.8h102.1M83.1 95.8h.1M83.1 95.8h144.7M112 80.6h.1M112 80.6h57.9v41.1M113.5 82.1h.1M113.5 82.1h54.9v38.1M144 95.8h.1M165.4 86.7v30.4M166.9 83.6v35.1M153.2 108h.1"/>
<path d="M153.2 108h37.3M163.8 115.6h.1M165.4 117.1h.1M166.9 118.7h.1M220.2 118.7h.1M220.2 118.7v4.5M237 118.7h.1M237 118.7v4.5M98.3 135.4h.1M98.3 126.3h.1M98.3 135.4h111.3M98.3 126.3v9.1"/>
<path d="M168.4 120.2h.1M169.9 121.7h.1M173 124.8h.1M215.6 120.2h.1M215.6 120.2h3.1M215.6 120.2v1.5M218.7 120.2h.1M218.7 120.2v3M232.4 120.2h.1M232.4 120.2v1.5M232.4 120.2h3.1M235.5 120.2h.1"/>
<path d="M235.5 120.2v3"/>
</g>
<circle cx="144" cy="95.8" r=".29" fill="#f0f"/>
<circle cx="144" cy="95.8" r=".29" fill="none" stroke="#f0f" stroke-width=".14"/>
<path d="M145.5 30.3h.1M145.5 30.3h26M145.5 30.3v64M182.1 39.4h29M211.1 39.4h.1M211.1 39.4v65.5M171.5 79v44.2M211.1 104.9h.1M171.5 123.2h.1" fill="none" stroke="#800040" stroke-width=".14"/>
<circle cx="211" cy="104.9" r=".29" fill="#f0f"/>
<circle cx="211" cy="104.9" r=".29" fill="none" stroke="#f0f" stroke-width=".14"/>
<path d="M182.1 40.9h27.5M209.6 40.9h.1M209.6 40.9v62.5M209.6 103.4h.1M211.1 104.9h.1M211.1 104.9h9.1" fill="none" stroke="#800040" stroke-width=".14"/>
<circle cx="209.5" cy="103.4" r=".29" fill="#f0f"/>
<circle cx="209.5" cy="103.4" r=".29" fill="none" stroke="#f0f" stroke-width=".14"/>
<path d="M69.3 96.6h.1M69.3 96.6v1.5M209.6 103.4h.1M209.6 103.4h27.4M209.6 103.4v32M211.1 104.9h.1M211.1 104.9v32" fill="none" stroke="#800040" stroke-width=".14"/>
<circle cx="69.3" cy="98.1" r=".29" fill="#f0f"/>
<circle cx="69.3" cy="98.1" r=".29" fill="none" stroke="#f0f" stroke-width=".14"/>
<g fill="none" stroke="#800040" stroke-width=".14">
<path d="M48 34.8h.1M48 34.8h25.9M48 34.8v56.4M55.6 39.4h.1M55.6 39.4v53.4M55.6 39.4h18.3M84.6 36.4h.1M84.6 34.8h.1M84.6 33.3h.1M84.6 34.8h27.4M84.6 36.4h25.9M84.6 33.3h28.9"/>
<path d="M84.6 31.8h30.5M110.5 36.4h.1M110.5 36.4v42.6M112 34.8h.1M112 34.8v45.8M113.5 33.3h.1M113.5 33.3v48.8M115.1 31.8h.1M115.1 31.8v51.8M63.2 98.1h.1M63.2 98.1v1.5M63.2 98.1h6.1"/>
<path d="M69.3 98.1h.1M69.3 98.1v1.5M115.1 83.6h.1M115.1 83.6h51.8M69.3 109.5h.1M69.3 105.7v3.8"/>
</g>
<circle cx="69.3" cy="109.5" r=".29" fill="#f0f"/>
<circle cx="69.3" cy="109.5" r=".29" fill="none" stroke="#f0f" stroke-width=".14"/>
<g fill="none" stroke="#800040" stroke-width=".14">
<path d="M154.7 36.4h.1M154.7 36.4h16.8M154.7 36.4v9.1M154.7 51.6h.1M154.7 51.6v1.5M200.4 51.6h.1M200.4 51.6v1.5M63.2 108h.1M63.2 105.7v2.3M78.5 156.8h.1M78.5 156.8v1.5M78.5 156.8h9.1"/>
<path d="M83.1 155.2h.1M83.1 156.8h.1M83.1 155.2v1.6M87.6 156.8h.1M87.6 156.8v1.5M78.5 169h.1M78.5 164.4h.1M78.5 169h41.1M78.5 164.4v4.6M87.6 167.4h.1M87.6 164.4h.1M87.6 167.4h32"/>
<path d="M87.6 164.4v3"/>
</g>
<circle cx="83" cy="156.7" r=".29" fill="#f0f"/>
<circle cx="83" cy="156.7" r=".29" fill="none" stroke="#f0f" stroke-width=".14"/>
<path d="M45 33.3v88.4M45 121.7h.1" fill="none" stroke="#800040" stroke-width=".14"/>
<circle cx="44.9" cy="121.7" r=".29" fill="#f0f"/>
<circle cx="44.9" cy="121.7" r=".29" fill="none" stroke="#f0f" stroke-width=".14"/>
<g fill="none" stroke="#800040" stroke-width=".14">
<path d="M63.2 111h51.9M69.3 112.6h45.8M75.4 109.5h39.7M83.1 115.6h32M84.6 114.1h30.5M93.7 118.7h21.4M95.3 117.1h19.8M115.1 109.5h.1M115.1 111h.1M115.1 112.6h.1M115.1 114.1h.1M115.1 115.6h.1"/>
<path d="M115.1 117.1h.1M115.1 118.7h.1M133.4 106.5h15.2M133.4 108h19.8M148.6 106.5h.1M153.2 108h.1M80 121.7h35.1M92.2 120.2h22.9M99.8 133.9h.1M99.8 129.3h.1M99.8 133.9h47.3M99.8 129.3v4.6"/>
<path d="M99.8 129.3h15.3M115.1 120.2h.1M115.1 121.7h.1M115.1 129.3h.1M145.5 162.9h.8M146.3 162.9h.1M152.4 162.9h.1M153.2 161.3h.1M153.2 161.3v1.6h-.8"/>
</g>
<circle cx="153.1" cy="108" r=".29" fill="#f0f"/>
<circle cx="153.1" cy="108" r=".29" fill="none" stroke="#f0f" stroke-width=".14"/>
<g fill="none" stroke="#800040" stroke-width=".14">
<path d="M63.2 111h.1M63.2 108v3M69.3 112.6h.1M69.3 109.5v3.1M133.4 109.5h16.7M133.4 111h18.2M133.4 112.6h24.3M133.4 114.1h25.9M133.4 115.6h30.4M133.4 117.1h32M133.4 118.7h33.5M150.1 109.5h.1"/>
<path d="M151.6 111h.1M151.6 111v33.6M157.7 112.6h.1M159.3 114.1h.1M163.8 115.6h.1M165.4 117.1h.1M166.9 118.7h.1M133.4 120.2h35M133.4 121.7h36.5M133.4 123.2h38.1M133.4 124.8h39.6M168.4 120.2h.1"/>
<path d="M169.9 121.7h.1M171.5 123.2h.1M173 124.8h.1M151.6 144.6h.1"/>
</g>
<circle cx="63.2" cy="108" r=".29" fill="#f0f"/>
<circle cx="63.2" cy="108" r=".29" fill="none" stroke="#f0f" stroke-width=".14"/>
<g fill="none" stroke="#800040" stroke-width=".14">
<path d="M46.5 31.8v94.5M163.8 37.9h.1M163.8 37.9h7.7M182.1 30.3h.1M182.1 30.3h30.5M212.6 30.3h.1M212.6 30.3v54.8M84.6 42.5h16.7M101.3 42.5h.1M101.3 42.5v64M182.1 42.5h25.9M208 42.5h.1"/>
<path d="M208 42.5v96M174.8 76v50.3M48 91.2h.1M48 91.2h111.3M49.5 86.7h.1M49.5 86.7h115.9M81.5 85.1h.1M81.5 85.1v38.1M81.5 85.1h131.1M212.6 85.1h.1M75.4 109.5h.1M75.4 109.5v12.2"/>
<path d="M86.1 108h.1M86.1 108h29M86.1 108v18.3M101.3 106.5h.1M101.3 106.5h13.8M45 121.7h30.4M46.5 126.3h.1M46.5 120.2h.1M46.5 126.3h39.6M75.4 121.7h.1M81.5 123.2h.1M81.5 123.2h33.6"/>
<path d="M86.1 126.3h.1M90.7 124.8h.1M90.7 124.8v12.1M90.7 124.8h24.4M96.8 138.5h.1M96.8 127.8h.1M96.8 138.5h111.2M96.8 127.8v10.7M115.1 124.8h.1M174.8 126.3h.1M208 138.5h.1"/>
</g>
<circle cx="46.5" cy="120.2" r=".29" fill="#f0f"/>
<circle cx="46.5" cy="120.2" r=".29" fill="none" stroke="#f0f" stroke-width=".14"/>
<path d="M45 33.3h.1M45 33.3h28.9M46.5 31.8h27.4M73.9 31.8h.1M156.2 39.4h.1M156.2 39.4v.2M156.2 39.4h1.5M157.7 39.4h.1M154.7 53.1h45.7M200.4 53.1h.1" fill="none" stroke="#800040" stroke-width=".14"/>
<circle cx="233.9" cy="40.9" r=".29" fill="#f0f"/>
<circle cx="233.9" cy="40.9" r=".29" fill="none" stroke="#f0f" stroke-width=".14"/>
<circle cx="235.4" cy="62.2" r=".29" fill="#f0f"/>
<circle cx="235.4" cy="62.2" r=".29" fill="none" stroke="#f0f" stroke-width=".14"/>
<circle cx="113.5" cy="165.9" r=".29" fill="#f0f"/>
<circle cx="113.5" cy="165.9" r=".29" fill="none" stroke="#f0f" stroke-width=".14"/>
<circle cx="118.1" cy="173.5" r=".29" fill="#f0f"/>
<circle cx="118.1" cy="173.5" r=".29" fill="none" stroke="#f0f" stroke-width=".14"/>
<circle cx="145.5" cy="162.8" r=".29" fill="#f0f"/>
<circle cx="145.5" cy="162.8" r=".29" fill="none" stroke="#f0f" stroke-width=".14"/>
<circle cx="92.2" cy="120.2" r=".29" fill="#f0f"/>
<circle cx="92.2" cy="120.2" r=".29" fill="none" stroke="#f0f" stroke-width=".14"/>
<circle cx="93.7" cy="118.6" r=".29" fill="#f0f"/>
<circle cx="93.7" cy="118.6" r=".29" fill="none" stroke="#f0f" stroke-width=".14"/>
<circle cx="237" cy="132.3" r=".29" fill="#f0f"/>
<circle cx="237" cy="132.3" r=".29" fill="none" stroke="#f0f" stroke-width=".14"/>
<circle cx="145.5" cy="94.2" r=".29" fill="#f0f"/>
<circle cx="145.5" cy="94.2" r=".29" fill="none" stroke="#f0f" stroke-width=".14"/>
<circle cx="95.2" cy="117.1" r=".29" fill="#f0f"/>
<circle cx="95.2" cy="117.1" r=".29" fill="none" stroke="#f0f" stroke-width=".14"/>
<circle cx="151.6" cy="111" r=".29" fill="#f0f"/>
<circle cx="151.6" cy="111" r=".29" fill="none" stroke="#f0f" stroke-width=".14"/>
<circle cx="147" cy="40.9" r=".29" fill="#f0f"/>
<circle cx="147" cy="40.9" r=".29" fill="none" stroke="#f0f" stroke-width=".14"/>
<circle cx="148.6" cy="42.4" r=".29" fill="#f0f"/>
<circle cx="148.6" cy="42.4" r=".29" fill="none" stroke="#f0f" stroke-width=".14"/>
<circle cx="154.7" cy="53.1" r=".29" fill="#f0f"/>
<circle cx="154.7" cy="53.1" r=".29" fill="none" stroke="#f0f" stroke-width=".14"/>
<circle cx="220.2" cy="132.3" r=".29" fill="#f0f"/>
<circle cx="220.2" cy="132.3" r=".29" fill="none" stroke="#f0f" stroke-width=".14"/>
<circle cx="144" cy="95.8" r=".29" fill="#f0f"/>
<circle cx="144" cy="95.8" r=".29" fill="none" stroke="#f0f" stroke-width=".14"/>
<circle cx="211" cy="104.9" r=".29" fill="#f0f"/>
<circle cx="211" cy="104.9" r=".29" fill="none" stroke="#f0f" stroke-width=".14"/>
<circle cx="209.5" cy="103.4" r=".29" fill="#f0f"/>
<circle cx="209.5" cy="103.4" r=".29" fill="none" stroke="#f0f" stroke-width=".14"/>
<circle cx="69.3" cy="98.1" r=".29" fill="#f0f"/>
<circle cx="69.3" cy="98.1" r=".29" fill="none" stroke="#f0f" stroke-width=".14"/>
<circle cx="69.3" cy="109.5" r=".29" fill="#f0f"/>
<circle cx="69.3" cy="109.5" r=".29" fill="none" stroke="#f0f" stroke-width=".14"/>
<circle cx="83" cy="156.7" r=".29" fill="#f0f"/>
<circle cx="83" cy="156.7" r=".29" fill="none" stroke="#f0f" stroke-width=".14"/>
<circle cx="44.9" cy="121.7" r=".29" fill="#f0f"/>
<circle cx="44.9" cy="121.7" r=".29" fill="none" stroke="#f0f" stroke-width=".14"/>
<circle cx="153.1" cy="108" r=".29" fill="#f0f"/>
<circle cx="153.1" cy="108" r=".29" fill="none" stroke="#f0f" stroke-width=".14"/>
<circle cx="63.2" cy="108" r=".29" fill="#f0f"/>
<circle cx="63.2" cy="108" r=".29" fill="none" stroke="#f0f" stroke-width=".14"/>
<circle cx="46.5" cy="120.2" r=".29" fill="#f0f"/>
<circle cx="46.5" cy="120.2" r=".29" fill="none" stroke="#f0f" stroke-width=".14"/>
<text font-size="4.9" x="93.7" y="12.8">BoosterPack Headers and Peripherals</text>
<text font-size="3.2" x="118.1" y="180.6">External flash</text>
<g font-size="2.9">
<text x="107.4" y="100.4">Wireless MCU IO block</text>
<text x="210.8" y="167.7">LAUNCHXL-CC1310</text>
</g>
<g font-size="2.4">
<text x="229.4" y="30.7">3V3 Header</text>
<text x="232.4" y="52">5V Header</text>
</g>
<g font-size="2.3">
<text x="218.9" y="172.4">TER</text>
<text x="248.1" y="170.8">PN:</text>
<text x="219.8" y="177">SJO</text>
</g>
<g font-size="1.9">
<text x="209.7" y="164.5">Title:</text>
<text x="209.7" y="170.6">Drawn:</text>
<text x="209.7" y="175.1">Checked:</text>
<text x="209.7" y="179.7">Size:</text>
<text x="228" y="179.7">Rev:</text>
<text x="246.3" y="179.7">Sheet:</text>
<text x="215.8" y="181.2">A3</text>
<text x="234.1" y="181.1">A</text>
<text x="253.9" y="181.2">2</text>
<text x="257" y="181.2">of</text>
<text x="260" y="181.2">5</text>
</g>
<g font-size="1.4">
<text x="67.8" y="23.6">WMCU_VDD</text>
<text x="91" y="23.6">5V0_BP</text>
<text x="70.9" y="28.4">1</text>
<text x="70.9" y="29.9">2</text>
<text x="73.6" y="28.4">1</text>
<text x="73.6" y="29.9">3</text>
<text x="84.1" y="28.4">2</text>
<text x="84.1" y="29.9">4</text>
<text x="87.6" y="28.4">21</text>
<text x="87.6" y="29.9">22</text>
<text x="168.4" y="28.4">40</text>
<text x="168.4" y="29.9">39</text>
<text x="171.2" y="28.4">1</text>
<text x="171.2" y="29.9">3</text>
<text x="181.7" y="28.4">2</text>
<text x="181.7" y="29.9">4</text>
<text x="185.2" y="28.4">20</text>
<text x="185.2" y="29.9">19</text>
<text x="70.9" y="31.4">3</text>
<text x="70.9" y="32.9">4</text>
<text x="70.9" y="34.5">5</text>
<text x="70.9" y="36">6</text>
<text x="73.6" y="31.5">5</text>
<text x="73.6" y="33">7</text>
<text x="73.6" y="34.5">9</text>
<text x="84.1" y="31.5">6</text>
<text x="84.1" y="33">8</text>
<text x="84.1" y="34.5">10</text>
<text x="87.6" y="31.4">23</text>
<text x="87.6" y="32.9">24</text>
<text x="87.6" y="34.5">25</text>
<text x="87.6" y="36">26</text>
<text x="168.4" y="31.4">38</text>
<text x="168.4" y="32.9">37</text>
<text x="168.4" y="34.5">36</text>
<text x="168.4" y="36">35</text>
<text x="171.2" y="31.5">5</text>
<text x="171.2" y="33">7</text>
<text x="171.2" y="34.5">9</text>
<text x="181.7" y="31.5">6</text>
<text x="181.7" y="33">8</text>
<text x="181.7" y="34.5">10</text>
<text x="185.2" y="31.4">18</text>
<text x="185.2" y="32.9">17</text>
<text x="185.2" y="34.5">16</text>
<text x="185.2" y="36">15</text>
<text x="229.2" y="34.2">WMCU_VDD</text>
<text x="70.9" y="37.5">7</text>
<text x="70.9" y="39">8</text>
<text x="70.9" y="40.6">9</text>
<text x="72.9" y="36">11</text>
<text x="72.9" y="37.5">13</text>
<text x="72.9" y="39.1">15</text>
<text x="72.9" y="40.6">17</text>
<text x="84.1" y="36">12</text>
<text x="84.1" y="37.5">14</text>
<text x="84.1" y="39.1">16</text>
<text x="84.1" y="40.6">18</text>
<text x="87.6" y="37.5">27</text>
<text x="87.6" y="40.6">29</text>
<text x="87.6" y="39">28</text>
<text x="168.4" y="37.5">34</text>
<text x="168.4" y="39">33</text>
<text x="168.4" y="40.6">32</text>
<text x="170.4" y="36">11</text>
<text x="170.4" y="37.5">13</text>
<text x="170.4" y="39.1">15</text>
<text x="170.4" y="40.6">17</text>
<text x="181.7" y="36">12</text>
<text x="181.7" y="37.5">14</text>
<text x="181.7" y="39.1">16</text>
<text x="181.7" y="40.6">18</text>
<text x="185.2" y="39">13</text>
<text x="185.2" y="37.5">14</text>
<text x="185.2" y="40.6">12</text>
<text x="236.7" y="37.5">1</text>
<text x="236.7" y="39.1">2</text>
<text x="236.7" y="40.6">3</text>
<text x="70.9" y="42.1">10</text>
<text x="72.9" y="42.1">19</text>
<text x="84.1" y="42.1">20</text>
<text x="87.6" y="42.1">30</text>
<text x="168.4" y="42.1">31</text>
<text x="170.4" y="42.1">19</text>
<text x="181.7" y="42.1">20</text>
<text x="185.2" y="42.1">11</text>
<text x="234.2" y="55.6">5V0_BP</text>
<text x="238.2" y="58.9">1</text>
<text x="238.2" y="60.4">2</text>
<text x="238.2" y="61.9">3</text>
<text x="65.8" y="94.4">WMCU_VDD</text>
<text x="227.5" y="93.9">2</text>
<text x="227.5" y="95.5">4</text>
<text x="238" y="93.9">1</text>
<text x="238" y="95.5">3</text>
<text x="114.8" y="106.1">6</text>
<text x="114.8" y="107.7">7</text>
<text x="132.9" y="106.1">27 DIO17_TDI</text>
<text x="132.9" y="107.7">28 DIO18_RTS/SWO</text>
<text x="114" y="112.2">10</text>
<text x="114" y="113.7">11</text>
<text x="114.8" y="109.2">8</text>
<text x="114.8" y="110.7">9</text>
<text x="132.9" y="109.2">29 DIO19_CTS</text>
<text x="132.9" y="110.7">30 DIO20_Flash_CS</text>
<text x="132.9" y="112.2">31 DIO21</text>
<text x="132.9" y="113.7">32 DIO22</text>
<text x="114" y="115.3">12</text>
<text x="114" y="116.8">14</text>
<text x="114" y="118.3">15</text>
<text x="114" y="119.8">16</text>
<text x="132.9" y="115.3">36 DIO23_Analog</text>
<text x="132.9" y="116.8">37 DIO24_Analog</text>
<text x="132.9" y="118.3">38 DIO25_Analog</text>
<text x="132.9" y="119.8">39 DIO26_Analog</text>
<text x="114" y="121.4">17</text>
<text x="114" y="122.9">18</text>
<text x="114" y="124.4">19</text>
<text x="114" y="125.9">20</text>
<text x="132.9" y="121.4">40 DIO27_Analog</text>
<text x="132.9" y="122.9">41 DIO28_Analog</text>
<text x="132.9" y="124.4">42 DIO29_Analog</text>
<text x="132.9" y="125.9">43 DIO30_Analog</text>
<text x="218.4" y="123.7" transform="rotate(-90 218.4 123.7)">2</text>
<text x="219.9" y="123.7" transform="rotate(-90 219.9 123.7)">4</text>
<text x="235.1" y="123.7" transform="rotate(-90 235.1 123.7)">1</text>
<text x="236.6" y="123.7" transform="rotate(-90 236.6 123.7)">3</text>
<text x="114" y="127.5">21</text>
<text x="114" y="129">26</text>
<text x="218.4" y="131.1" transform="rotate(-90 218.4 131.1)">1</text>
<text x="219.9" y="131.1" transform="rotate(-90 219.9 131.1)">3</text>
<text x="235.1" y="131.1" transform="rotate(-90 235.1 131.1)">2</text>
<text x="236.6" y="131.1" transform="rotate(-90 236.6 131.1)">4</text>
<text x="81.5" y="153.1">WMCU_VDD</text>
<text x="112" y="151.6">WMCU_VDD</text>
<text x="151.6" y="159.2">WMCU_VDD</text>
<text x="119.3" y="165.6">1</text>
<text x="119.3" y="167.1">3</text>
<text x="119.3" y="162.5">5</text>
<text x="119.3" y="164">6</text>
<text x="137.5" y="162.5">8</text>
<text x="119.3" y="171.7">4</text>
<text x="119.3" y="168.6">7</text>
<text x="119.3" y="173.2">9</text>
<text x="137.5" y="168.6">2</text>
<text x="209.7" y="183.7">Date:</text>
<text x="231.1" y="183.7">Wednesday, February 12, 2020</text>
</g>
<g font-size="1.4" fill="#f00">
<text x="57.4" y="29.8">DIO23_Analog</text>
<text x="155" y="28.2">DIO7_GLED</text>
<text x="155" y="29.8">DIO6_RLED</text>
<text x="190" y="30">DIO12</text>
<text x="57.4" y="35.9">DIO24_Analog</text>
<text x="57.4" y="34.5">DIO22</text>
<text x="57.4" y="31.3">DIO2_RXD</text>
<text x="57.4" y="32.8">DIO3_TXD</text>
<text x="95.5" y="35.9">DIO28_Analog</text>
<text x="95.5" y="34.3">DIO27_Analog</text>
<text x="95.5" y="32.8">DIO26_Analog</text>
<text x="95.5" y="31.3">DIO25_Analog</text>
<text x="155" y="34.3">DIO18_RTS/SWO</text>
<text x="155" y="32.8">DIO19_CTS</text>
<text x="155" y="31.3">DIO20_Flash_CS</text>
<text x="155" y="35.9">BP_RESET</text>
<text x="190" y="31.3">DIO11_CS</text>
<text x="190" y="35.9">DIO9_MOSI</text>
<text x="190" y="34.3">LP_RESET</text>
<text x="57.4" y="40.4">DIO4_SCL</text>
<text x="57.4" y="37.4">DIO10_SCLK</text>
<text x="57.4" y="42">DIO5_SDA</text>
<text x="57.4" y="39.1">DIO21</text>
<text x="95.5" y="37.4">DIO29_Analog</text>
<text x="95.5" y="38.9">DIO30_Analog</text>
<text x="127.1" y="41.6">DIO16_TDO</text>
<text x="127.1" y="40.2">WMCU_TCK</text>
<text x="127.1" y="38.5">WMCU_TMS</text>
<text x="190" y="37.4">DIO8_MISO</text>
<text x="190" y="38.9">DIO13_BTN1</text>
<text x="190" y="40.4">DIO14_BTN2</text>
<text x="95.5" y="42.2">DIO1</text>
<text x="127.1" y="43.1">DIO17_TDI</text>
<text x="190" y="42.2">DIO15</text>
<text x="127.1" y="53.8">WMCU_RESET</text>
<text x="104.7" y="106.2">DIO1</text>
<text x="104.7" y="107.5">DIO2_RXD</text>
<text x="104.7" y="109">DIO3_TXD</text>
<text x="104.7" y="110.5">DIO4_SCL</text>
<text x="104.7" y="112.1">DIO5_SDA</text>
<text x="104.7" y="113.6">DIO6_RLED</text>
<text x="192" y="108.3">WMCU_SWO</text>
<text x="104.7" y="115.1">DIO7_GLED</text>
<text x="104.7" y="116.6">DIO8_MISO</text>
<text x="104.7" y="118.2">DIO9_MOSI</text>
<text x="104.7" y="119.7">DIO10_SCLK</text>
<text x="27.1" y="122.3">WMCU_TXD</text>
<text x="27.1" y="120.8">WMCU_RXD</text>
<text x="104.7" y="125.8">DIO14_BTN2</text>
<text x="104.7" y="121.2">DIO11_CS</text>
<text x="104.7" y="122.9">DIO12</text>
<text x="104.7" y="124.2">DIO13_BTN1</text>
<text x="104.7" y="127.5">DIO15</text>
<text x="104.7" y="128.8">DIO16_TDO</text>
</g>
<g font-size="1.4" fill="#000080">
<text x="75.4" y="26.9">J1</text>
<text x="173" y="26.9">J2</text>
<text x="241.4" y="34.5">P1</text>
<text x="156.2" y="40.6">R48</text>
<text x="163.1" y="40.6">0</text>
<text x="156.2" y="42.2">R49</text>
<text x="162.9" y="42.2">0</text>
<text x="196.8" y="48.1">R51</text>
<text x="198.3" y="49.8">0</text>
<text x="242.9" y="55.9">P2</text>
<text x="229.4" y="90.9">P6</text>
<text x="116.6" y="103.9">U1B</text>
<text x="221.7" y="115.3">R56</text>
<text x="221.7" y="116.8">100</text>
<text x="238.5" y="115.3">R55</text>
<text x="238.5" y="116.8">100</text>
<text x="255.3" y="118.4">R15</text>
<text x="255.3" y="119.9">180</text>
<text x="262.9" y="118.4">R14</text>
<text x="262.9" y="119.9">220</text>
<text x="221.7" y="126">SW1</text>
<text x="239.4" y="126">SW2</text>
<text x="256.2" y="126">CR1</text>
<text x="263.8" y="126">CR2</text>
<text x="116.6" y="133">CC1310F128RGZ</text>
<text x="115.1" y="158">R11</text>
<text x="115.1" y="159.5">2.2k</text>
<text x="121.2" y="161">U4</text>
<text x="147.2" y="161.5">R12</text>
<text x="147.1" y="167.1">C30</text>
<text x="149.2" y="164.7">0</text>
<text x="147.1" y="168.7">0.1uF</text>
<text x="121.2" y="176.3">MX25R8035FZUIL0</text>
</g>
<g font-size="1.4" fill="#808080">
<text x="156.2" y="39.1">R47</text>
<text x="156.2" y="37.6">R46</text>
<text x="163.1" y="39.1">DNM</text>
<text x="163.1" y="37.6">DNM</text>
<text x="156.2" y="48.3">R52</text>
<text x="156.2" y="49.8">DNM</text>
<text x="64.8" y="102.4">R2</text>
<text x="64.8" y="103.9">DNM</text>
<text x="70.9" y="102.4">R3</text>
<text x="70.9" y="103.9">DNM</text>
<text x="73.9" y="161">R60</text>
<text x="83.1" y="161">R59</text>
<text x="73.9" y="162.6">DNM</text>
<text x="83.1" y="162.6">DNM</text>
</g>
<g font-size="1.4" fill="#004080">
<text x="117.3" y="107.1">DIO_1</text>
<text x="126.4" y="107.1">DIO_17</text>
<text x="117.3" y="108.6">DIO_2</text>
<text x="117.3" y="110.2">DIO_3</text>
<text x="117.3" y="111.7">DIO_4</text>
<text x="117.3" y="113.2">DIO_5</text>
<text x="126.4" y="108.6">DIO_18</text>
<text x="126.4" y="110.2">DIO_19</text>
<text x="126.4" y="111.7">DIO_20</text>
<text x="126.4" y="113.2">DIO_21</text>
<text x="117.3" y="114.7">DIO_6</text>
<text x="117.3" y="116.2">DIO_7</text>
<text x="117.3" y="117.8">DIO_8</text>
<text x="117.3" y="119.3">DIO_9</text>
<text x="126.4" y="114.7">DIO_22</text>
<text x="126.4" y="116.2">DIO_23</text>
<text x="126.4" y="117.8">DIO_24</text>
<text x="126.4" y="119.3">DIO_25</text>
<text x="117.3" y="120.8">DIO_10</text>
<text x="117.3" y="122.3">DIO_11</text>
<text x="117.3" y="123.9">DIO_12</text>
<text x="117.3" y="125.4">DIO_13</text>
<text x="126.4" y="120.8">DIO_26</text>
<text x="126.4" y="122.3">DIO_27</text>
<text x="126.4" y="123.9">DIO_28</text>
<text x="126.4" y="125.4">DIO_29</text>
<text x="117.3" y="126.9">DIO_14</text>
<text x="117.3" y="128.4">DIO_15</text>
<text x="117.3" y="130">DIO_16</text>
<text x="126.4" y="126.9">DIO_30</text>
<text x="121.9" y="166.5">nCS</text>
<text x="121.9" y="163.5">SI/SIO0</text>
<text x="121.9" y="165">SCLK</text>
<text x="132.8" y="163.5">VCC</text>
<text x="121.9" y="168.1">nWP/SIO2</text>
<text x="121.9" y="172.6">GND</text>
<text x="121.9" y="169.6">nRST/SIO3</text>
<text x="130.2" y="169.6">SO/SIO1</text>
<text x="121.9" y="174.2">EGP</text>
</g>
<g font-size="1.1">
<text x="45.4" y="8.6">1</text>
<text x="95.2" y="8.6">2</text>
<text x="144.9" y="8.6">3</text>
<text x="194.7" y="8.6">4</text>
<text x="244.5" y="8.6">5</text>
<text x="19.4" y="31.8">A</text>
<text x="269.8" y="31.8">A</text>
<text x="19.4" y="75.6">B</text>
<text x="269.8" y="75.6">B</text>
<text x="19.4" y="119.3">C</text>
<text x="269.8" y="119.3">C</text>
<text x="19.4" y="163.1">D</text>
<text x="269.8" y="163.1">D</text>
<text x="45.4" y="185.2">1</text>
<text x="95.2" y="185.2">2</text>
<text x="144.9" y="185.2">3</text>
<text x="194.7" y="185.2">4</text>
<text x="244.5" y="185.2">5</text>
</g>
</svg>
